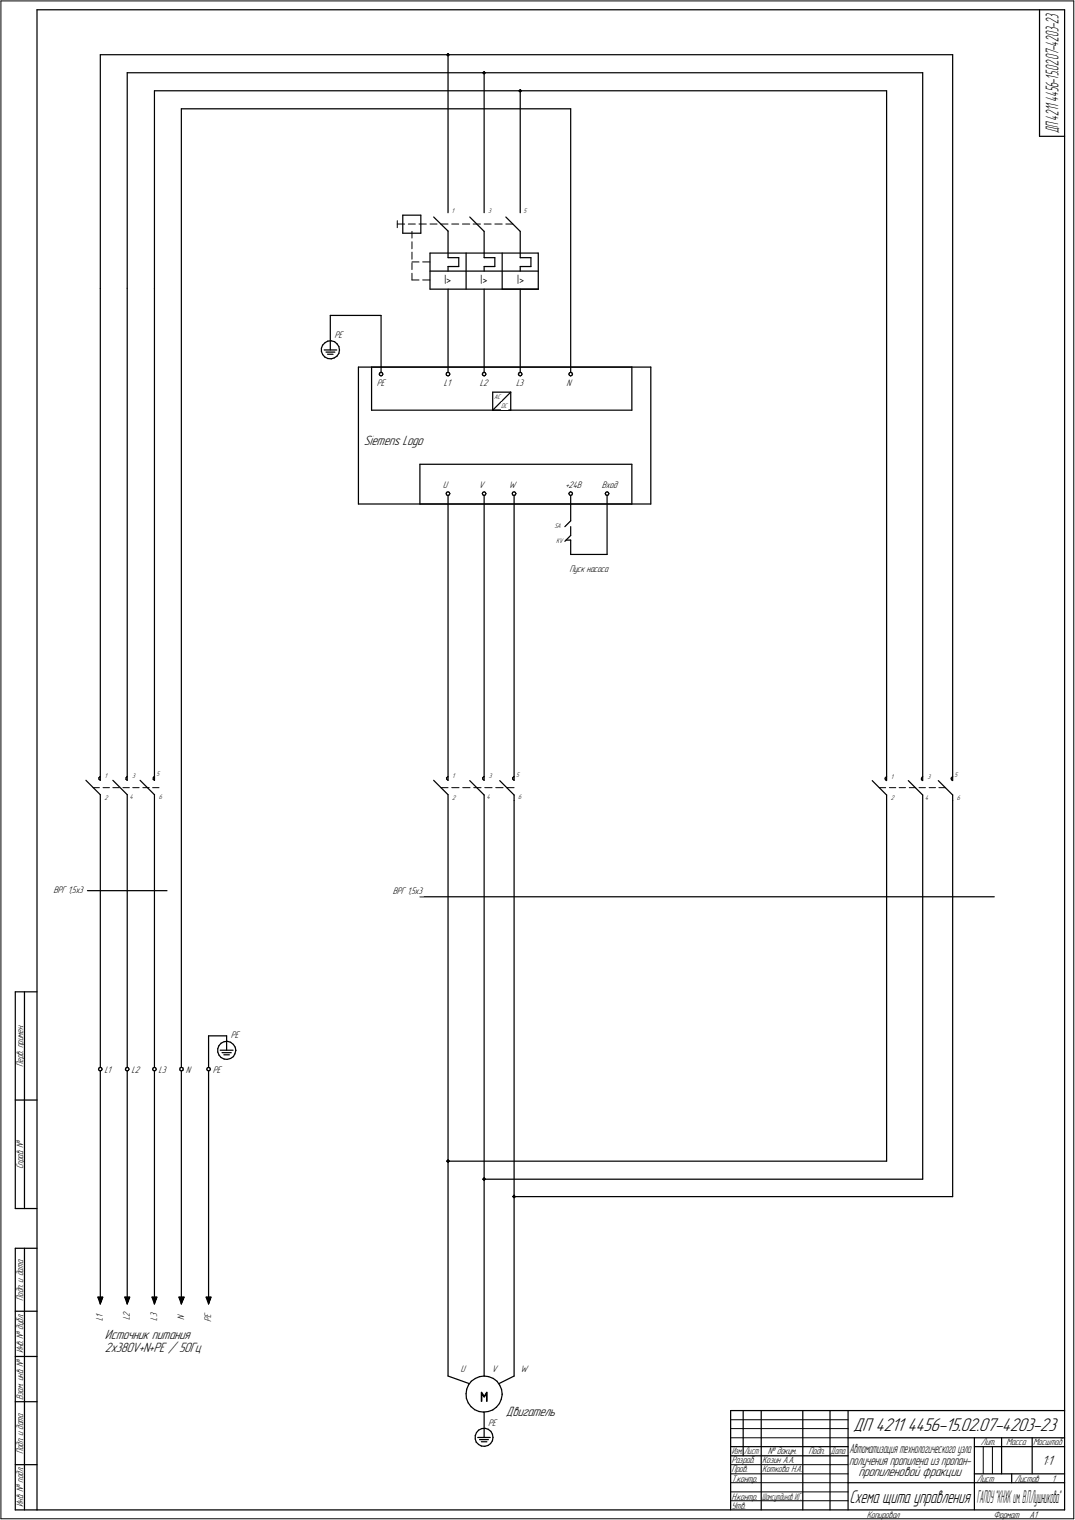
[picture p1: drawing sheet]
<svg xmlns="http://www.w3.org/2000/svg" width="595mm" height="842mm" viewBox="0 0 595 842" stroke-linecap="round" stroke-linejoin="round" font-family="sans-serif">
<g fill="none" stroke="#000" stroke-width=".68">
<path d="M20 5v832zM20 5h569zM576 5v71zM589 5v832zM56 30h471zM56 30v130zM248 30v88zM527 30v402zM70 40h441zM70 40v120zM86 50h405zM86 50v110z"/>
<path d="M268 40v78zM288 50v68zM491 50v382zM511 40v392zM100 60v531zM100 60h216zM316 60v146zM576 76h13zM223 119h10zM223 119v10zM233 119v10zM223 129h10z"/>
<path d="M240 120l8 8zM248 128v15zM260 120l8 8zM268 128v15zM280 120l8 8zM288 128v15zM56 160v272zM70 160v272zM86 160v272zM238 140h60zM238 140v20zM238 150h60z"/>
<path d="M248 148v2zM248 143h6zM248 148h6zM254 143v5zM258 140v20zM268 148v2zM268 143h6zM268 148h6zM274 143v5zM278 140v20zM288 148v2zM288 143h6z"/>
<path d="M288 148h6zM294 143v5zM298 140v20zM183 175v19zM183 175h28zM211 175v28zM238 160h60zM248 160v46zM268 160v46zM278 160h20zM288 160v46zM178 193v2z"/>
<path d="M178 195l1 1zM179 191l-1 2zM179 196l1 2zM179 194h7zM180 198l2 1zM180 190l2-1zM180 190l-1 1zM181 195h4zM181 196h3zM182 189h1zM182 199h1zM183 189h2z"/>
<path d="M183 199l2-1zM185 198l2-1zM185 189l2 1zM187 190l1 2zM188 192v2zM188 196l-1 1zM188 194v2zM198 203h162zM198 203v76zM206 203h144zM206 203v24zM210 207v1z"/>
<path d="M210 207l1-1zM210 207h.1M210 208h1zM211 203v3zM211 206l1 1zM211 208h1zM212 207h.1M212 207v1zM247 207v1zM247 207l1-1zM247 207h.1M247 208h1z"/>
<path d="M248 206l1 1zM248 208h1zM249 207h.1M249 207v1zM267 207v1zM267 207l1-1zM267 207h.1M267 208h1zM268 206l1 1zM268 208h1zM269 207h.1M269 207v1z"/>
<path d="M273 217h10zM273 217v10zM283 217v10zM287 207v1zM287 207l1-1zM287 207h.1M287 208h1zM288 206l1 1zM288 208h1zM289 207h.1M289 207v1zM315 207v1z"/>
<path d="M315 207l1-1zM315 207h.1M315 208h1zM316 206l1 1zM316 208h1zM317 207h.1M317 207v1zM350 203v24zM360 203v76zM206 227h144zM273 227h10zM273 227l10-10z"/>
<path d="M232 257h118zM232 257v22zM350 257v22zM198 279h162zM232 279h118zM247 273v1zM247 273l1-1zM247 273h.1M247 274h1zM248 272l1 1zM248 274h1zM248 274v158z"/>
<path d="M249 273h.1M249 273v1zM267 273v1zM267 273l1-1zM267 273h.1M267 274h1zM268 272l1 1zM268 274h1zM268 274v158zM269 273h.1M269 273v1zM284 273v1z"/>
<path d="M284 273l1-1zM284 273h.1M284 274h1zM285 272v1zM285 274h.1M285 274v158zM285 273h1zM286 273l-1 1zM315 273v1zM315 273l1-1zM315 273h.1M315 274h1z"/>
<path d="M316 272l1 1zM316 274h1zM316 274v15zM317 273h.1M317 273v1zM335 273v1zM335 273l1-1zM335 273h.1M335 274h1zM336 272l1 1zM336 274h1zM336 274v33z"/>
<path d="M337 273h.1M337 273v1zM313 299h3zM316 289l-3 3zM316 292v5zM316 297l-3 3zM316 299v8zM316 307h20zM48 432l8 8zM55 431v1zM55 431v-1zM55 432h1z"/>
<path d="M55 430h.1M62 432l8 8zM70 432h.1M70 431v1zM70 430v1zM70 430h.1M78 432l8 8zM85 432h1zM85 431v1zM85 430v1zM85 430h.1M86 430v2z"/>
<path d="M240 432l8 8zM247 431v1zM247 431l1-1zM247 432h1zM248 430h.1M260 432l8 8zM267 431v1zM267 431l1-1zM267 432h1zM268 430h.1M277 432l8 8zM284 431v1z"/>
<path d="M284 431v-1zM284 432h1zM284 430h.1M483 432l8 8zM490 431v1zM490 431l1-1zM490 432h1zM491 430h.1M503 432l8 8zM510 432h1zM510 431v1zM511 430l-1 1z"/>
<path d="M511 430h.1M520 432l7 8zM527 431v1zM527 431v-1zM527 432h.1M527 430h.1M56 440v151zM70 440v151zM86 440v151zM248 440v322zM268 440v322zM285 440v3z"/>
<path d="M285 443v319zM491 440v203zM511 440v213zM527 440v3zM527 443v220zM48 493h44zM232 497h319zM8 549v121zM8 549h12zM14 549v121zM115 574v17zM115 574h10z"/>
<path d="M121 579v2zM122 578l2-1zM122 578l-1 1zM124 577h2zM125 574v8zM126 577h2zM128 577l1 2zM129 579l1 1zM55 592v1zM55 592l1-1zM55 592h.1M55 593h1z"/>
<path d="M56 591v1zM56 593h.1M56 593v129zM56 592h1zM57 592l-1 1zM69 592l1 1zM70 592v-1zM70 592h-1zM70 593h.1M70 591l1 1zM70 593h1zM70 593v129z"/>
<path d="M71 592h.1M71 592v1zM84 592l1 1zM85 592l1-1zM85 592h-1zM85 593h1zM86 591v1zM86 593h.1M86 593v129zM86 592h1zM87 592l-1 1zM100 592v1z"/>
<path d="M100 592v-1zM100 592h.1M100 593h.1M100 591l1 1zM100 593h1zM100 593v129zM101 592h.1M101 592v1zM114 592l1 1zM115 592v-1zM115 592h-1zM115 593h.1"/>
<path d="M115 591l1 1zM115 593h1zM115 593v129zM116 592h1zM117 592l-1 1zM121 581v2zM121 583v2zM121 585l1 1zM122 582h7zM122 586l2 1zM123 583h5zM124 584h3z"/>
<path d="M124 587h2zM126 587l2-1zM128 586l1-1zM130 584l-1 1zM130 580l1 2zM131 582l-1 2zM131 582h.1M8 609h12zM248 643h243zM268 653h243zM8 670h12zM285 663h242z"/>
<path d="M8 692v145zM8 692h12zM14 692v145zM54 719l2 3zM54 719h3zM57 719l-1 3zM69 719l1 3zM69 719h3zM72 719l-2 3zM84 719l2 3zM84 719h3zM87 719l-1 3z"/>
<path d="M99 719l1 3zM99 719h3zM102 719l-2 3zM114 719l1 3zM114 719h3zM117 719l-2 3zM8 726h12zM8 752h12zM8 777h12zM248 762l12 5zM258 772v3zM258 775l1 2z"/>
<path d="M258 770v2zM259 777l2 2zM259 767l-1 3zM261 779l2 2zM261 765l2-1zM261 765l-2 2zM263 764l3-1zM266 763l2-1zM268 762l3 1zM271 763l2 1zM273 764l2 1zM275 765l2 2z"/>
<path d="M276 767l9-5zM277 778l-2 2zM277 767l1 3zM278 775l-1 3zM278 770v2zM278 773v2zM278 773h.1M263 781l2 1zM263 795v2zM263 797l1 2zM264 799l1 1zM264 794l-1 1z"/>
<path d="M264 796h7zM265 792l2-1zM265 792l-1 2zM265 782h3zM266 798h4zM267 799h3zM267 791h2zM268 782h2zM268 782v14zM269 791l1 1zM270 792l2 1zM270 782l3-1z"/>
<path d="M272 793l1 2zM273 795v1zM273 798l-1 2zM273 781l2-1zM273 796v2zM405 781h184zM405 781v56zM411 781v26zM421 781v56zM444 781v56zM460 781v56zM470 781v56z"/>
<path d="M470 797h119zM539 797v40zM555 797v20zM571 797v20zM8 811h12zM265 800l2 1zM267 801h1zM268 801h2zM270 801l2-1zM405 801h65zM405 807h65zM539 801h16z"/>
<path d="M539 817h50zM555 801h34zM560 817v4zM8 837h12zM20 837h569zM470 821h69zM539 821h50z"/>
</g>
<g fill="#000" stroke="#000" stroke-width=".55">
<path d="M54 719h3zM54 719h3zM54 719h3zM55 719h2zM55 719h2zM55 719h2zM55 720h2zM55 720h2zM55 720h2zM55 720h1zM55 720h1zM55 721h1zM55 721h1zM55 721h1zM55 721h1zM55 721h1zM55 721h1zM55 722h1zM55 722h1zM55 722h1z"/>
<path d="M69 719h3zM69 719h3zM69 719h3zM69 719h3zM69 719h3zM69 719h3zM70 720h1zM70 720h1zM70 720h1zM70 720h1zM70 720h1zM70 721h1zM70 721h1zM70 721h1zM70 721h1zM70 721h1zM70 721h1zM70 722h1zM70 722h1zM70 722h1z"/>
<path d="M84 719h3zM84 719h3zM84 719h3zM84 719h3zM84 719h3zM84 719h3zM85 720h2zM85 720h2zM85 720h2zM85 720h1zM85 720h1zM85 721h1zM85 721h1zM85 721h1zM85 721h1zM85 721h1zM85 721h1zM85 722h1zM85 722h1zM85 722h1z"/>
<path d="M99 719h3zM99 719h3zM99 719h3zM99 719h3zM99 719h3zM99 719h3zM100 720h2zM100 720h2zM100 720h1zM100 720h1zM100 720h1zM100 721h1zM100 721h1zM100 721h1zM100 721h1zM100 721h1zM100 721h1zM100 722h1zM100 722h1zM100 722h1z"/>
<path d="M114 719h3zM114 719h3zM114 719h3zM114 719h3zM114 719h3zM114 719h3zM115 720h2zM115 720h2zM115 720h2zM115 720h1zM115 720h1zM115 721h1zM115 721h1zM115 721h1zM115 721h1zM115 721h1zM115 721h1zM115 722h1zM115 722h1zM115 722h1z"/>
</g>
<g fill="none" stroke="#000" stroke-width=".55">
<path d="M1 1v840zM1 1h594zM595 1v840zM247 30h1zM247 30l1 1zM248 30v1zM248 30h.1M248 30h1zM248 31l1-1zM249 30h.1M268 40h1zM268 40h.1"/>
<path d="M267 40h1zM267 40l1 1zM268 40v1zM268 41l1-1zM269 40h.1M287 50h1zM287 50l1 1zM288 50h.1M288 50v1zM288 50h1zM288 51l1-1zM288 51h.1"/>
<path d="M289 50h.1M289 50l-1 1zM220 124h4zM220 122v4zM226 124h4zM228 140v4zM228 134v4zM228 128v4zM232 124h4zM238 124h4zM244 124h4zM250 124h4z"/>
<path d="M256 124h4zM262 124h4zM268 124h4zM274 124h4zM280 124h4zM228 155h4zM228 145h4zM228 151v4zM228 146v3zM234 155h4zM234 145h4zM51 436h4z"/>
<path d="M57 436h4zM62 436h4zM68 436h4zM73 436h4zM79 436h4zM84 436h4zM244 436h4zM250 436h4zM256 436h4zM262 436h4zM268 436h4zM274 436h5z"/>
<path d="M281 436h4zM487 436h3zM492 436h4zM498 436h3zM503 436h4zM509 436h3zM514 436h4zM520 436h3zM247 643l1 1zM248 643v1zM248 643h.1M248 643h1z"/>
<path d="M248 644l1-1zM248 642l1 1zM248 642l-1 1zM249 643h.1M267 653l1 1zM268 653v1zM268 653h.1M268 653h1zM268 654l1-1zM268 652l1 1zM268 652l-1 1zM269 653h.1"/>
<path d="M284 663l1 1zM284 663h1zM284 663h.1M285 663h.1M285 663h-1zM285 662v1zM285 662l-1 1zM285 664v-1zM405 791h65zM405 797h65zM405 787h65zM405 811h65z"/>
<path d="M405 817h65zM544 801v16zM549 801v16zM405 821h65zM405 827h65zM405 831h65zM1 841h594z"/>
</g>
<g fill="#fff" stroke="#fff" stroke-width=".55">
<path d="M185 183h6zM185 184h6zM185 184h6zM185 184h6zM185 184h6zM185 184h6zM185 184h6zM185 185h6zM185 185h6zM185 185h6zM185 185h6zM185 185h6zM185 185h6zM185 186h6zM185 186h6zM185 186h6zM185 186h6zM185 186h6zM185 186h6zM185 187h6zM185 187h6zM185 187h6zM185 187h6zM185 187h6zM185 187h6zM185 188h6zM185 188h6zM185 188h6zM185 188h6z"/>
<path d="M58 736h49zM58 736h49zM58 737h49zM58 737h49zM58 737h49zM58 737h49zM58 737h49zM58 737h49zM58 738h49zM58 738h49zM58 738h49zM58 738h49zM58 738h49zM58 738h49zM58 739h49zM58 739h49zM58 739h49zM58 739h49zM58 739h49zM58 739h49zM58 740h49zM58 740h49zM58 740h49zM58 740h49zM58 740h49zM58 740h49zM58 741h49zM58 741h49zM58 741h49zM58 741h49zM58 741h49zM58 742h49zM58 742h49zM58 742h49zM58 742h49zM58 742h49zM58 742h49zM58 743h49zM58 743h49zM58 743h49zM58 743h49zM58 743h49z"/>
<path d="M58 743h55zM58 744h55zM58 744h55zM58 744h55zM58 744h55zM58 744h55zM58 744h55zM58 745h55zM58 745h55zM58 745h55zM58 745h55zM58 745h55zM58 745h55zM58 746h55zM58 746h55zM58 746h55zM58 746h55zM58 746h55zM58 746h55zM58 747h55zM58 747h55zM58 747h55zM58 747h55zM58 747h55zM58 747h55zM58 748h55zM58 748h55zM58 748h55zM58 748h55zM58 748h55zM58 748h55zM58 749h55zM58 749h55zM58 749h55zM58 749h55zM58 749h55zM58 749h55zM58 750h55zM58 750h55zM58 750h55zM58 750h55zM58 750h55z"/>
<path d="M58 590h4zM58 591h4zM58 591h4zM58 591h4zM58 591h4zM58 591h4zM58 591h4zM58 592h4zM58 592h4zM58 592h4zM58 592h4zM58 592h4zM58 592h4zM58 593h4zM58 593h4zM58 593h4zM58 593h4zM58 593h4zM58 594h4zM58 594h4zM58 594h4zM58 594h4zM58 594h4zM58 594h4zM58 595h4zM58 595h4zM58 595h4zM58 595h4zM58 595h4z"/>
<path d="M73 590h5zM73 591h5zM73 591h5zM73 591h5zM73 591h5zM73 591h5zM73 591h5zM73 592h5zM73 592h5zM73 592h5zM73 592h5zM73 592h5zM73 592h5zM73 593h5zM73 593h5zM73 593h5zM73 593h5zM73 593h5zM73 594h5zM73 594h5zM73 594h5zM73 594h5zM73 594h5zM73 594h5zM73 595h5zM73 595h5zM73 595h5zM73 595h5zM73 595h5z"/>
<path d="M88 590h5zM88 591h5zM88 591h5zM88 591h5zM88 591h5zM88 591h5zM88 591h5zM88 592h5zM88 592h5zM88 592h5zM88 592h5zM88 592h5zM88 592h5zM88 593h5zM88 593h5zM88 593h5zM88 593h5zM88 593h5zM88 594h5zM88 594h5zM88 594h5zM88 594h5zM88 594h5zM88 594h5zM88 595h5zM88 595h5zM88 595h5zM88 595h5zM88 595h5z"/>
<path d="M103 590h3zM103 591h3zM103 591h3zM103 591h3zM103 591h3zM103 591h3zM103 591h3zM103 592h3zM103 592h3zM103 592h3zM103 592h3zM103 592h3zM103 592h3zM103 593h3zM103 593h3zM103 593h3zM103 593h3zM103 593h3zM103 594h3zM103 594h3zM103 594h3zM103 594h3zM103 594h3zM103 594h3zM103 595h3zM103 595h3zM103 595h3zM103 595h3zM103 595h3z"/>
<path d="M53 727h5zM53 728h5zM53 728h5zM53 728h5zM53 728h5zM53 728h5zM53 728h5zM53 729h5zM53 729h5zM53 729h5zM53 729h5zM53 729h5zM53 729h5zM53 730h5zM53 730h5zM53 730h5zM53 730h5zM53 730h5zM53 731h5zM53 731h5zM53 731h5zM53 731h5zM53 731h5zM53 731h5zM53 732h5zM53 732h5zM53 732h5z"/>
<path d="M68 726h5zM68 726h5zM68 727h5zM68 727h5zM68 727h5zM68 727h5zM68 727h5zM68 727h5zM68 728h5zM68 728h5zM68 728h5zM68 728h5zM68 728h5zM68 728h5zM68 729h5zM68 729h5zM68 729h5zM68 729h5zM68 729h5zM68 729h5zM68 730h5zM68 730h5zM68 730h5zM68 730h5zM68 730h5zM68 731h5zM68 731h5zM68 731h5zM68 731h5zM68 731h5zM68 731h5z"/>
<path d="M83 727h5zM83 727h5zM83 727h5zM83 727h5zM83 727h5zM83 728h5zM83 728h5zM83 728h5zM83 728h5zM83 728h5zM83 728h5zM83 729h5zM83 729h5zM83 729h5zM83 729h5zM83 729h5zM83 729h5zM83 730h5zM83 730h5zM83 730h5zM83 730h5zM83 730h5zM83 731h5zM83 731h5zM83 731h5zM83 731h5zM83 731h5zM83 731h5zM83 732h5z"/>
<path d="M98 728h5zM98 728h5zM98 728h5zM98 728h5zM98 728h5zM98 728h5zM98 729h5zM98 729h5zM98 729h5zM98 729h5zM98 729h5zM98 729h5zM98 730h5zM98 730h5zM98 730h5zM98 730h5zM98 730h5zM98 731h5zM98 731h5zM98 731h5zM98 731h5z"/>
<path d="M113 727h5zM113 727h5zM113 727h5zM113 727h5zM113 728h5zM113 728h5zM113 728h5zM113 728h5zM113 728h5zM113 728h5zM113 729h5zM113 729h5zM113 729h5zM113 729h5zM113 729h5zM113 729h5zM113 730h5zM113 730h5zM113 730h5zM113 730h5zM113 730h5zM113 731h5zM113 731h5zM113 731h5zM113 731h5zM113 731h5zM113 731h5zM113 732h5zM113 732h5zM113 732h5zM113 732h5zM113 732h5z"/>
<path d="M118 590h5zM118 591h5zM118 591h5zM118 591h5zM118 591h5zM118 591h5zM118 591h5zM118 592h5zM118 592h5zM118 592h5zM118 592h5zM118 592h5zM118 592h5zM118 593h5zM118 593h5zM118 593h5zM118 593h5zM118 593h5zM118 594h5zM118 594h5zM118 594h5zM118 594h5zM118 594h5zM118 594h5zM118 595h5zM118 595h5zM118 595h5zM118 595h5zM118 595h5z"/>
<path d="M128 571h5zM128 571h5zM128 572h5zM128 572h5zM128 572h5zM128 572h5zM128 572h5zM128 573h5zM128 573h5zM128 573h5zM128 573h5zM128 573h5zM128 573h5zM128 574h5zM128 574h5zM128 574h5zM128 574h5zM128 574h5zM128 574h5zM128 575h5zM128 575h5zM128 575h5zM128 575h5zM128 575h5zM128 575h5zM128 576h5zM128 576h5zM128 576h5zM128 576h5zM128 576h5z"/>
<path d="M30 491h17zM30 491h17zM30 491h17zM30 492h17zM30 492h17zM30 492h17zM30 492h17zM30 492h17zM30 492h17zM30 493h17zM30 493h17zM30 493h17zM30 493h17zM30 493h17zM30 493h17zM30 494h17zM30 494h17zM30 494h17zM30 494h17zM30 494h17zM30 494h17zM30 495h17zM30 495h17zM30 495h17zM30 495h17zM30 495h17zM30 495h17zM30 496h17zM30 496h17z"/>
<path d="M246 152h4zM246 152h4zM246 152h4zM246 152h4zM246 152h4zM246 152h4zM246 153h4zM246 153h4zM246 153h4zM246 153h4zM246 153h4zM246 153h4zM246 154h4zM246 154h4zM246 154h4zM246 154h4zM246 154h4zM246 154h4zM246 155h4zM246 155h4zM246 155h4zM246 155h4zM246 155h4zM246 155h4zM246 156h4zM246 156h4zM246 156h4zM246 156h4zM246 156h4zM246 156h4zM246 157h4zM246 157h4zM246 157h4zM246 157h4zM246 157h4zM246 157h4zM246 158h4zM246 158h4zM246 158h4zM246 158h4zM246 158h4zM246 158h4z"/>
<path d="M266 152h4zM266 152h4zM266 152h4zM266 152h4zM266 152h4zM266 152h4zM266 153h4zM266 153h4zM266 153h4zM266 153h4zM266 153h4zM266 153h4zM266 154h4zM266 154h4zM266 154h4zM266 154h4zM266 154h4zM266 154h4zM266 155h4zM266 155h4zM266 155h4zM266 155h4zM266 155h4zM266 155h4zM266 156h4zM266 156h4zM266 156h4zM266 156h4zM266 156h4zM266 156h4zM266 157h4zM266 157h4zM266 157h4zM266 157h4zM266 157h4zM266 157h4zM266 158h4zM266 158h4zM266 158h4zM266 158h4zM266 158h4zM266 158h4z"/>
<path d="M286 152h4zM286 152h4zM286 152h4zM286 152h4zM286 152h4zM286 152h4zM286 153h4zM286 153h4zM286 153h4zM286 153h4zM286 153h4zM286 153h4zM286 154h4zM286 154h4zM286 154h4zM286 154h4zM286 154h4zM286 154h4zM286 155h4zM286 155h4zM286 155h4zM286 155h4zM286 155h4zM286 155h4zM286 156h4zM286 156h4zM286 156h4zM286 156h4zM286 156h4zM286 156h4zM286 157h4zM286 157h4zM286 157h4zM286 157h4zM286 157h4zM286 157h4zM286 158h4zM286 158h4zM286 158h4zM286 158h4zM286 158h4zM286 158h4z"/>
<path d="M250 115h2zM250 115h2zM250 115h2zM250 116h2zM250 116h2zM250 116h2zM250 116h2zM250 116h2zM250 117h2zM250 117h2zM250 117h2zM250 117h2zM250 117h2zM250 117h2zM250 118h2zM250 118h2zM250 118h2zM250 118h2zM250 118h2zM250 118h2zM250 119h2z"/>
<path d="M270 115h3zM270 115h3zM270 115h3zM270 116h3zM270 116h3zM270 116h3zM270 116h3zM270 116h3zM270 117h3zM270 117h3zM270 117h3zM270 117h3zM270 117h3zM270 117h3zM270 118h3zM270 118h3zM270 118h3zM270 118h3zM270 118h3zM270 118h3zM270 119h3z"/>
<path d="M290 115h2zM290 115h2zM290 115h2zM290 116h2zM290 116h2zM290 116h2zM290 116h2zM290 116h2zM290 117h2zM290 117h2zM290 117h2zM290 117h2zM290 117h2zM290 117h2zM290 118h2zM290 118h2zM290 118h2zM290 118h2zM290 118h2zM290 118h2zM290 119h2z"/>
<path d="M250 441h3zM250 441h3zM250 441h3zM250 441h3zM250 441h3zM250 441h3zM250 442h3zM250 442h3zM250 442h3zM250 442h3zM250 442h3zM250 442h3zM250 443h3zM250 443h3zM250 443h3zM250 443h3zM250 443h3zM250 443h3zM250 444h3zM250 444h3zM250 444h3z"/>
<path d="M269 440h3zM269 440h3zM269 440h3zM269 441h3zM269 441h3zM269 441h3zM269 441h3zM269 441h3zM269 441h3zM269 442h3zM269 442h3zM269 442h3zM269 442h3zM269 442h3zM269 442h3zM269 443h3zM269 443h3zM269 443h3zM269 443h3zM269 443h3zM269 443h3z"/>
<path d="M287 440h2zM287 440h2zM287 440h2zM287 441h2zM287 441h2zM287 441h2zM287 441h2zM287 441h2zM287 441h2zM287 442h2zM287 442h2zM287 442h2zM287 442h2zM287 442h2zM287 442h2zM287 443h2zM287 443h2zM287 443h2zM287 443h2zM287 443h2zM287 443h2z"/>
<path d="M250 428h2zM250 429h2zM250 429h2zM250 429h2zM250 429h2zM250 429h2zM250 429h2zM250 430h2zM250 430h2zM250 430h2zM250 430h2zM250 430h2zM250 430h2zM250 431h2zM250 431h2zM250 431h2zM250 431h2zM250 431h2zM250 431h2zM250 432h2zM250 432h2z"/>
<path d="M271 428h2zM271 429h2zM271 429h2zM271 429h2zM271 429h2zM271 429h2zM271 429h2zM271 430h2zM271 430h2zM271 430h2zM271 430h2zM271 430h2zM271 430h2zM271 431h2zM271 431h2zM271 431h2zM271 431h2zM271 431h2zM271 431h2zM271 432h2zM271 432h2z"/>
<path d="M286 427h2zM286 428h2zM286 428h2zM286 428h2zM286 428h2zM286 428h2zM286 428h2zM286 429h2zM286 429h2zM286 429h2zM286 429h2zM286 429h2zM286 429h2zM286 430h2zM286 430h2zM286 430h2zM286 430h2zM286 430h2zM286 430h2zM286 431h2zM286 431h2z"/>
<path d="M493 441h3zM493 441h3zM493 441h3zM493 441h3zM493 441h3zM493 441h3zM493 442h3zM493 442h3zM493 442h3zM493 442h3zM493 442h3zM493 442h3zM493 443h3zM493 443h3zM493 443h3zM493 443h3zM493 443h3zM493 443h3zM493 444h3zM493 444h3zM493 444h3zM493 444h3z"/>
<path d="M512 440h3zM512 440h3zM512 441h3zM512 441h3zM512 441h3zM512 441h3zM512 441h3zM512 441h3zM512 442h3zM512 442h3zM512 442h3zM512 442h3zM512 442h3zM512 442h3zM512 443h3zM512 443h3zM512 443h3zM512 443h3zM512 443h3zM512 443h3zM512 444h3z"/>
<path d="M530 440h2zM530 440h2zM530 441h2zM530 441h2zM530 441h2zM530 441h2zM530 441h2zM530 441h2zM530 442h2zM530 442h2zM530 442h2zM530 442h2zM530 442h2zM530 442h2zM530 443h2zM530 443h2zM530 443h2zM530 443h2zM530 443h2zM530 443h2zM530 444h2z"/>
<path d="M493 429h2zM493 429h2zM493 429h2zM493 429h2zM493 429h2zM493 429h2zM493 430h2zM493 430h2zM493 430h2zM493 430h2zM493 430h2zM493 430h2zM493 431h2zM493 431h2zM493 431h2zM493 431h2zM493 431h2zM493 431h2zM493 432h2zM493 432h2zM493 432h2z"/>
<path d="M514 429h2zM514 429h2zM514 429h2zM514 429h2zM514 429h2zM514 429h2zM514 430h2zM514 430h2zM514 430h2zM514 430h2zM514 430h2zM514 430h2zM514 431h2zM514 431h2zM514 431h2zM514 431h2zM514 431h2zM514 431h2zM514 432h2zM514 432h2zM514 432h2z"/>
<path d="M528 428h3zM528 428h3zM528 428h3zM528 428h3zM528 428h3zM528 428h3zM528 429h3zM528 429h3zM528 429h3zM528 429h3zM528 429h3zM528 429h3zM528 430h3zM528 430h3zM528 430h3zM528 430h3zM528 430h3zM528 430h3zM528 431h3zM528 431h3zM528 431h3z"/>
<path d="M246 210h4zM246 210h4zM246 210h4zM246 210h4zM246 210h4zM246 211h4zM246 211h4zM246 211h4zM246 211h4zM246 211h4zM246 211h4zM246 212h4zM246 212h4zM246 212h4zM246 212h4zM246 212h4zM246 213h4zM246 213h4zM246 213h4zM246 213h4zM246 213h4zM246 213h4zM246 214h4zM246 214h4zM246 214h4zM246 214h4zM246 214h4zM246 214h4zM246 215h4zM246 215h4z"/>
<path d="M266 210h5zM266 210h5zM266 210h5zM266 210h5zM266 210h5zM266 211h5zM266 211h5zM266 211h5zM266 211h5zM266 211h5zM266 211h5zM266 212h5zM266 212h5zM266 212h5zM266 212h5zM266 212h5zM266 213h5zM266 213h5zM266 213h5zM266 213h5zM266 213h5zM266 213h5zM266 214h5zM266 214h5zM266 214h5zM266 214h5zM266 214h5zM266 214h5zM266 215h5zM266 215h5z"/>
<path d="M286 210h5zM286 210h5zM286 210h5zM286 210h5zM286 210h5zM286 211h5zM286 211h5zM286 211h5zM286 211h5zM286 211h5zM286 211h5zM286 212h5zM286 212h5zM286 212h5zM286 212h5zM286 212h5zM286 213h5zM286 213h5zM286 213h5zM286 213h5zM286 213h5zM286 213h5zM286 214h5zM286 214h5zM286 214h5zM286 214h5zM286 214h5zM286 214h5zM286 215h5zM286 215h5z"/>
<path d="M209 210h5zM209 210h5zM209 210h5zM209 210h5zM209 210h5zM209 211h5zM209 211h5zM209 211h5zM209 211h5zM209 211h5zM209 211h5zM209 212h5zM209 212h5zM209 212h5zM209 212h5zM209 212h5zM209 213h5zM209 213h5zM209 213h5zM209 213h5zM209 213h5zM209 213h5zM209 214h5zM209 214h5zM209 214h5zM209 214h5zM209 214h5zM209 214h5zM209 215h5zM209 215h5z"/>
<path d="M314 210h3zM314 210h3zM314 210h3zM314 210h3zM314 210h3zM314 211h3zM314 211h3zM314 211h3zM314 211h3zM314 211h3zM314 211h3zM314 212h3zM314 212h3zM314 212h3zM314 212h3zM314 212h3zM314 213h3zM314 213h3zM314 213h3zM314 213h3zM314 213h3zM314 213h3zM314 214h3zM314 214h3zM314 214h3zM314 214h3zM314 214h3zM314 214h3zM314 215h3zM314 215h3z"/>
<path d="M274 218h4zM274 218h4zM274 219h4zM274 219h4zM274 219h4zM274 219h4zM274 219h4zM274 219h4zM274 220h4zM274 220h4zM274 220h4zM274 220h4zM274 220h4zM274 220h4zM274 221h4zM274 221h4zM274 221h4zM274 221h4zM274 221h4zM274 221h4zM274 222h4z"/>
<path d="M278 223h3zM278 223h3zM278 224h3zM278 224h3zM278 224h3zM278 224h3zM278 224h3zM278 224h3zM278 225h3zM278 225h3zM278 225h3zM278 225h3zM278 225h3zM278 225h3zM278 226h3zM278 226h3zM278 226h3zM278 226h3zM278 226h3zM278 226h3zM278 227h3zM278 227h3z"/>
<path d="M245 266h4zM245 266h4zM245 267h4zM245 267h4zM245 267h4zM245 267h4zM245 267h4zM245 267h4zM245 268h4zM245 268h4zM245 268h4zM245 268h4zM245 268h4zM245 268h4zM245 269h4zM245 269h4zM245 269h4zM245 269h4zM245 269h4zM245 269h4zM245 270h4zM245 270h4zM245 270h4zM245 270h4zM245 270h4zM245 270h4zM245 271h4zM245 271h4zM245 271h4z"/>
<path d="M265 266h4zM265 266h4zM265 267h4zM265 267h4zM265 267h4zM265 267h4zM265 267h4zM265 267h4zM265 268h4zM265 268h4zM265 268h4zM265 268h4zM265 268h4zM265 268h4zM265 269h4zM265 269h4zM265 269h4zM265 269h4zM265 269h4zM265 269h4zM265 270h4zM265 270h4zM265 270h4zM265 270h4zM265 270h4zM265 270h4zM265 271h4zM265 271h4zM265 271h4z"/>
<path d="M282 266h5zM282 266h5zM282 267h5zM282 267h5zM282 267h5zM282 267h5zM282 267h5zM282 267h5zM282 268h5zM282 268h5zM282 268h5zM282 268h5zM282 268h5zM282 268h5zM282 269h5zM282 269h5zM282 269h5zM282 269h5zM282 269h5zM282 269h5zM282 270h5zM282 270h5zM282 270h5zM282 270h5zM282 270h5zM282 270h5zM282 271h5zM282 271h5zM282 271h5z"/>
<path d="M255 756h3zM255 757h3zM255 757h3zM255 757h3zM255 757h3zM255 757h3zM255 757h3zM255 758h3zM255 758h3zM255 758h3zM255 758h3zM255 758h3zM255 758h3zM255 759h3zM255 759h3zM255 759h3zM255 759h3zM255 759h3zM255 759h3zM255 760h3zM255 760h3zM255 760h3zM255 760h3zM255 760h3zM255 760h3zM255 761h3zM255 761h3zM255 761h3zM255 761h3zM255 761h3z"/>
<path d="M272 756h4zM272 757h4zM272 757h4zM272 757h4zM272 757h4zM272 757h4zM272 757h4zM272 758h4zM272 758h4zM272 758h4zM272 758h4zM272 758h4zM272 758h4zM272 759h4zM272 759h4zM272 759h4zM272 759h4zM272 759h4zM272 759h4zM272 760h4zM272 760h4zM272 760h4zM272 760h4zM272 760h4zM272 760h4zM272 761h4zM272 761h4zM272 761h4zM272 761h4zM272 761h4z"/>
<path d="M288 756h5zM288 757h5zM288 757h5zM288 757h5zM288 757h5zM288 757h5zM288 757h5zM288 758h5zM288 758h5zM288 758h5zM288 758h5zM288 758h5zM288 758h5zM288 759h5zM288 759h5zM288 759h5zM288 759h5zM288 759h5zM288 759h5zM288 760h5zM288 760h5zM288 760h5zM288 760h5zM288 760h5zM288 760h5zM288 761h5zM288 761h5zM288 761h5zM288 761h5zM288 761h5z"/>
<path d="M266 771h4zM266 771h4zM266 771h4zM266 771h4zM266 772h4zM266 772h4zM266 772h4zM266 772h4zM266 772h4zM266 772h4zM266 773h4zM266 773h4zM266 773h4zM266 773h4zM266 773h4zM266 774h4zM266 774h4zM266 774h4zM266 774h4zM266 774h4zM266 774h4zM266 775h4zM266 775h4zM266 775h4zM266 775h4zM266 775h4zM266 775h4zM266 776h4zM266 776h4zM266 776h4zM266 776h4zM266 776h4zM266 776h4zM266 777h4zM266 777h4zM266 777h4zM266 777h4zM266 777h4zM266 777h4zM266 778h4zM266 778h4z"/>
<path d="M280 779h29zM280 779h29zM280 779h29zM280 779h29zM280 779h29zM280 780h29zM280 780h29zM280 780h29zM280 780h29zM280 780h29zM280 780h29zM280 781h29zM280 781h29zM280 781h29zM280 781h29zM280 781h29zM280 781h29zM280 782h29zM280 782h29zM280 782h29zM280 782h29zM280 782h29zM280 782h29zM280 783h29zM280 783h29zM280 783h29zM280 783h29zM280 783h29zM280 784h29zM280 784h29zM280 784h29zM280 784h29zM280 784h29zM280 784h29zM280 785h29zM280 785h29zM280 785h29zM280 785h29zM280 785h29zM280 785h29zM280 786h29zM280 786h29z"/>
<path d="M270 786h6zM270 786h6zM270 786h6zM270 786h6zM270 787h6zM270 787h6zM270 787h6zM270 787h6zM270 787h6zM270 787h6zM270 788h6zM270 788h6zM270 788h6zM270 788h6zM270 788h6zM270 788h6zM270 789h6zM270 789h6zM270 789h6zM270 789h6zM270 789h6zM270 789h6zM270 790h6zM270 790h6zM270 790h6zM270 790h6zM270 790h6zM270 790h6zM270 791h6z"/>
<path d="M313 266h10zM313 266h10zM313 267h10zM313 267h10zM313 267h10zM313 267h10zM313 267h10zM313 267h10zM313 268h10zM313 268h10zM313 268h10zM313 268h10zM313 268h10zM313 268h10zM313 269h10zM313 269h10zM313 269h10zM313 269h10zM313 269h10zM313 269h10zM313 270h10zM313 270h10zM313 270h10zM313 270h10zM313 270h10zM313 270h10zM313 271h10zM313 271h10zM313 271h10z"/>
<path d="M333 266h10zM333 266h10zM333 267h10zM333 267h10zM333 267h10zM333 267h10zM333 267h10zM333 267h10zM333 268h10zM333 268h10zM333 268h10zM333 268h10zM333 268h10zM333 268h10zM333 269h10zM333 269h10zM333 269h10zM333 269h10zM333 269h10zM333 269h10zM333 270h10zM333 270h10zM333 270h10zM333 270h10zM333 270h10zM333 270h10zM333 271h10zM333 271h10zM333 271h10z"/>
<path d="M315 313h23zM315 313h23zM315 313h23zM315 313h23zM315 314h23zM315 314h23zM315 314h23zM315 314h23zM315 314h23zM315 314h23zM315 315h23zM315 315h23zM315 315h23zM315 315h23zM315 315h23zM315 315h23zM315 316h23zM315 316h23zM315 316h23zM315 316h23zM315 316h23zM315 316h23zM315 317h23zM315 317h23zM315 317h23zM315 317h23zM315 317h23zM315 317h23zM315 318h23zM315 318h23z"/>
<path d="M308 298h4zM308 298h4zM308 299h4zM308 299h4zM308 299h4zM308 299h4zM308 299h4zM308 299h4zM308 300h4zM308 300h4zM308 300h4zM308 300h4zM308 300h4zM308 300h4zM308 301h4zM308 301h4zM308 301h4zM308 301h4zM308 301h4zM308 301h4zM308 302h4z"/>
<path d="M307 290h4zM307 290h4zM307 290h4zM307 290h4zM307 291h4zM307 291h4zM307 291h4zM307 291h4zM307 291h4zM307 291h4zM307 292h4zM307 292h4zM307 292h4zM307 292h4zM307 292h4zM307 292h4zM307 293h4zM307 293h4zM307 293h4zM307 293h4zM307 293h4z"/>
<path d="M218 491h17zM218 492h17zM218 492h17zM218 492h17zM218 492h17zM218 492h17zM218 492h17zM218 493h17zM218 493h17zM218 493h17zM218 493h17zM218 493h17zM218 493h17zM218 494h17zM218 494h17zM218 494h17zM218 494h17zM218 494h17zM218 494h17zM218 495h17zM218 495h17zM218 495h17zM218 495h17zM218 495h17zM218 495h17zM218 496h17zM218 496h17zM218 496h17zM218 496h17zM218 496h17z"/>
<path d="M202 241h34zM202 241h34zM202 241h34zM202 241h34zM202 241h34zM202 242h34zM202 242h34zM202 242h34zM202 242h34zM202 242h34zM202 242h34zM202 243h34zM202 243h34zM202 243h34zM202 243h34zM202 243h34zM202 244h34zM202 244h34zM202 244h34zM202 244h34zM202 244h34zM202 244h34zM202 245h34zM202 245h34zM202 245h34zM202 245h34zM202 245h34zM202 245h34zM202 246h34zM202 246h34zM202 246h34zM202 246h34zM202 246h34zM202 246h34zM202 247h34zM202 247h34zM202 247h34zM202 247h34zM202 247h34zM202 247h34zM202 248h34zM202 248h34z"/>
<path d="M58 441h2zM58 441h2zM58 441h2zM58 441h2zM58 441h2zM58 441h2zM58 442h2zM58 442h2zM58 442h2zM58 442h2zM58 442h2zM58 442h2zM58 443h2zM58 443h2zM58 443h2zM58 443h2zM58 443h2zM58 443h2zM58 444h2zM58 444h2zM58 444h2z"/>
<path d="M72 440h3zM72 440h3zM72 440h3zM72 441h3zM72 441h3zM72 441h3zM72 441h3zM72 441h3zM72 441h3zM72 442h3zM72 442h3zM72 442h3zM72 442h3zM72 442h3zM72 442h3zM72 443h3zM72 443h3zM72 443h3zM72 443h3zM72 443h3zM72 443h3z"/>
<path d="M88 440h2zM88 440h2zM88 440h2zM88 441h2zM88 441h2zM88 441h2zM88 441h2zM88 441h2zM88 441h2zM88 442h2zM88 442h2zM88 442h2zM88 442h2zM88 442h2zM88 442h2zM88 443h2zM88 443h2zM88 443h2zM88 443h2zM88 443h2zM88 443h2z"/>
<path d="M58 428h2zM58 429h2zM58 429h2zM58 429h2zM58 429h2zM58 429h2zM58 429h2zM58 430h2zM58 430h2zM58 430h2zM58 430h2zM58 430h2zM58 430h2zM58 431h2zM58 431h2zM58 431h2zM58 431h2zM58 431h2zM58 431h2zM58 432h2zM58 432h2z"/>
<path d="M73 428h3zM73 429h3zM73 429h3zM73 429h3zM73 429h3zM73 429h3zM73 429h3zM73 430h3zM73 430h3zM73 430h3zM73 430h3zM73 430h3zM73 430h3zM73 431h3zM73 431h3zM73 431h3zM73 431h3zM73 431h3zM73 431h3zM73 432h3zM73 432h3z"/>
<path d="M87 427h2zM87 428h2zM87 428h2zM87 428h2zM87 428h2zM87 428h2zM87 428h2zM87 429h2zM87 429h2zM87 429h2zM87 429h2zM87 429h2zM87 429h2zM87 430h2zM87 430h2zM87 430h2zM87 430h2zM87 430h2zM87 430h2zM87 431h2zM87 431h2z"/>
</g>
<g font-size="10.8">
<text x="472" y="793">ДП 4211</text>
<text x="502" y="793">4456-15.02.07-4203-23</text>
</g>
<text font-size="10.6" x="470" y="833">Схема щита управления</text>
<text font-size="10.4" x="586" y="74" transform="rotate(-90 586 74)">ДП42114456-15.02.07-4203-23</text>
<g font-size="10.3">
<text x="541" y="833">Г</text>
<text x="542" y="833">АПОУ&quot;КНХКим.В.П.Лушникова&quot;</text>
</g>
<g font-size="7.9">
<text x="201" y="246">Siemens Logo</text>
<text x="58" y="742">Источник питания</text>
<text x="58" y="749">2х380V+N+PE / 50Гц</text>
<text x="280" y="784">Двигатель</text>
<text x="577" y="812">1:1</text>
<text x="475" y="818">пропиленовой фракции</text>
</g>
<text font-size="7.8" x="470" y="812">получения пропилена из пропан-</text>
<text font-size="7.7" x="470" y="805">Автоматизациятехнологическогоузла</text>
<g font-size="7.4">
<text x="246" y="157">I&gt;</text>
<text x="266" y="157">I&gt;</text>
<text x="286" y="157">I&gt;</text>
<text x="266" y="776">M</text>
</g>
<g font-size="5.5">
<text x="185" y="187">PE</text>
<text x="209" y="214">PE</text>
<text x="246" y="214">L1</text>
<text x="266" y="214">L2</text>
<text x="286" y="214">L3</text>
<text x="314" y="214">N</text>
<text x="245" y="270">U</text>
<text x="265" y="270">V</text>
<text x="282" y="270">W</text>
<text x="313" y="270">+24В</text>
<text x="333" y="270">Вход</text>
<text x="315" y="317">Пуск насоса</text>
<text x="30" y="495">ВРГ 1,5х3</text>
<text x="218" y="495">ВРГ 1,5х3</text>
<text x="128" y="575">PE</text>
<text x="13" y="591" transform="rotate(-90 13 591)">Перв. примен.</text>
<text x="58" y="594">L1</text>
<text x="73" y="594">L2</text>
<text x="88" y="594">L3</text>
<text x="103" y="594">N</text>
<text x="118" y="594">PE</text>
<text x="13" y="648" transform="rotate(-90 13 648)">Справ. №</text>
<text x="13" y="721" transform="rotate(-90 13 721)">Подп. и дата</text>
<text x="57" y="732" transform="rotate(-91 57 732)">L1</text>
<text x="72" y="731" transform="rotate(-91 72 731)">L2</text>
<text x="87" y="732" transform="rotate(-91 87 732)">L3</text>
<text x="102" y="731" transform="rotate(-91 102 731)">N</text>
<text x="117" y="732" transform="rotate(-91 117 732)">PE</text>
<text x="13" y="750" transform="rotate(-90 13 750)">Инв. № дубл.</text>
<text x="255" y="760">U</text>
<text x="272" y="760">V</text>
<text x="288" y="760">W</text>
<text x="13" y="776" transform="rotate(-90 13 776)">Взам. инв. №</text>
<text x="270" y="790">PE</text>
<text x="543" y="801">Лит.</text>
<text x="557" y="801">Масса</text>
<text x="572" y="801">Масштаб</text>
<text x="13" y="806" transform="rotate(-90 13 806)">Подп. и дата</text>
<text x="425" y="806">№ докум.</text>
<text x="448" y="806">Подп.</text>
<text x="405" y="811">Разраб.</text>
<text x="405" y="816">Пров.</text>
<text x="422" y="811">Козин А.А.</text>
<text x="422" y="816">Коткова Н.А.</text>
<text x="405" y="821">Т.контр.</text>
<text x="541" y="821">Лист</text>
<text x="562" y="821">Листов</text>
<text x="582" y="821">1</text>
<text x="405" y="831">Н.контр.</text>
<text x="13" y="835" transform="rotate(-90 13 835)">Инв. № подл.</text>
<text x="405" y="836">Утв.</text>
<text x="480" y="841">Копировал</text>
<text x="550" y="841">Формат</text>
<text x="570" y="841">A1</text>
</g>
<g font-size="5.4">
<text x="405" y="806">Изм.</text>
<text x="412" y="806">Лист</text>
<text x="460" y="806">Дата</text>
<text x="422" y="831">Шамсутдинов И.Г.</text>
</g>
<g font-size="4">
<text x="250" y="118">1</text>
<text x="270" y="118">3</text>
<text x="290" y="118">5</text>
<text x="274" y="221">AC</text>
<text x="277" y="226">DC</text>
<text x="307" y="293">SA</text>
<text x="308" y="301">KV</text>
<text x="58" y="431">1</text>
<text x="73" y="431">3</text>
<text x="87" y="430">5</text>
<text x="250" y="431">1</text>
<text x="271" y="431">3</text>
<text x="286" y="430">5</text>
<text x="493" y="431">1</text>
<text x="514" y="431">3</text>
<text x="529" y="430">5</text>
<text x="58" y="443">2</text>
<text x="72" y="443">4</text>
<text x="88" y="443">6</text>
<text x="250" y="443">2</text>
<text x="269" y="443">4</text>
<text x="287" y="443">6</text>
<text x="493" y="443">2</text>
<text x="512" y="443">4</text>
<text x="530" y="443">6</text>
</g>
</svg>
